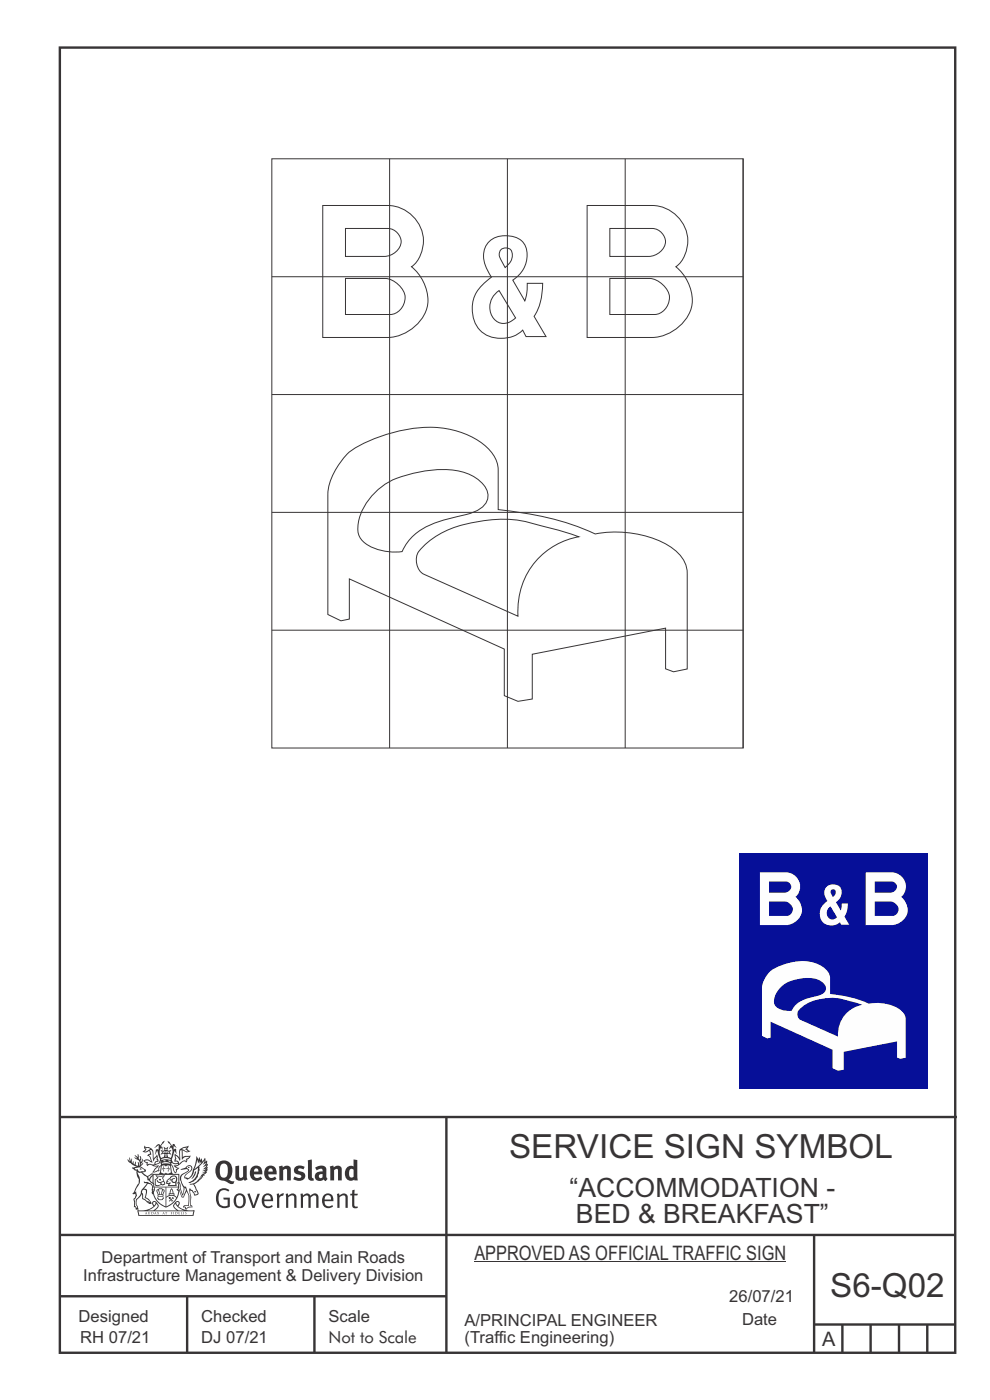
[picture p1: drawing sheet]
<svg xmlns="http://www.w3.org/2000/svg" width="210mm" height="297mm" viewBox="0 0 210 297" stroke-linecap="round" stroke-linejoin="round" font-family="sans-serif">
<g fill="none" stroke="#373435" stroke-width=".51">
<path d="M12.7 10.1h189.9v276.9h-189.9zM12.7 237h190.3M94.7 236.9v50.1M12.7 262h190M12.7 275h82M39.7 275v12M66.7 275v12M172.7 262v25M172.7 281h30M178.7 281v6M184.7 281v6M190.7 281v6"/>
<path d="M196.7 281v6"/>
</g>
<path d="M156.9 181.1h40v50h-40z" fill-rule="evenodd" fill="#060f98"/>
<path d="M169.8 214a1.45 1.45 0 0 0 0 2.3l8 3.6a6.3 6.3 0 0 1 5.1-6.7l-1.9-.6a12.2 12.2 0 0 0-9.1 0l-1.2 .6zM165.6 209.4a3.8 3.8 0 0 0-1.3 3.8 3.9 3.9 0 0 0 3.6 1.2 5.7 5.7 0 0 1 4.7-2.9 3 3 0 0 0 2.6-1.6 1.97 1.97 0 0 0-1.6-2.1 8.8 8.8 0 0 0-8 1.6zM163.3 206.1l-.8 1a4.7 4.7 0 0 0-.9 2.5v10.2l1.1 .5 .8-.1v-3.5l13.1 6v4l1.2 .4 1.2-.2v-3.8l11.3-2.2v3.5l.7 .2 1.1-.2v-8.2a4.1 4.1 0 0 0-3.6-3.1 9.5 9.5 0 0 0-4.2-.2 24.8 24.8 0 0 0-8.2-2v-3.4a3.8 3.8 0 0 0-2.7-3 11.4 11.4 0 0 0-10.1 1.6z" fill-rule="evenodd" fill="#fefefe"/>
<path d="M57.7 33.7h100v125h-100zM82.6 33.7v125M107.6 33.7v125M132.6 33.7v125M157.6 33.7v125M57.7 58.7h100M57.7 83.7h100M73.6 96.3a28 28 0 0 1 13.4-5.3 19.2 19.2 0 0 1 16.5 4.1 6.7 6.7 0 0 1 2.2 4.6v8.4a63.2 63.2 0 0 1 20.6 5.2 22.5 22.5 0 0 1 16.6 3.2 6.7 6.7 0 0 1 2.9 5.1v20.3l-2.9 .6-1.7-.6v-8.6l-28.3 5.5v9.5l-3 .5-2.9-1.2v-9.9l-32.9-14.9v8.5l-1.8 .4-2.8-1.3v-25.6a14.2 14.2 0 0 1 4.1-8.5zM57.7 108.7h100M80 104.1a15.4 15.4 0 0 1 8.2-3.8 19.2 19.2 0 0 1 11.3 .3 5.9 5.9 0 0 1 4 4.3 3.3 3.3 0 0 1-2.1 3.3 25.4 25.4 0 0 1-6 1.8 15.5 15.5 0 0 0-8.7 4.7l-1.4 2.3a11.1 11.1 0 0 1-8.1-2 3.7 3.7 0 0 1-1.3-3.5 11.9 11.9 0 0 1 4.1-7.4zM90.2 115.5a20.9 20.9 0 0 1 11.5-4.9 24.5 24.5 0 0 1 12.6 .8l5 1.3 3.5 1.2a15.7 15.7 0 0 0-12.9 16.8l-20-8.9a3.5 3.5 0 0 1-.4-5.5zM57.7 133.7h100" fill="none" stroke="#373435" stroke-width=".21"/>
<g fill="#373435">
<path d="M47 247a2.55 2.55 0 0 0 0 2.7l.3 .1a.81 .81 0 0 0 1-.9v-.6a1.04 1.04 0 0 0-1.1-1.4zM46.3 246.6a1.82 1.82 0 0 1 2.1-.2 1.82 1.82 0 0 1 .9 1.9 2.29 2.29 0 0 1-.8 1.9l.7 .4h.5l-.2 .5a2.87 2.87 0 0 1-2-.6 2.12 2.12 0 0 1-1.7-3.1z" fill-rule="evenodd"/>
<path d="M49.9 247.4l.8-.1v1.9a.46 .46 0 0 0 .3 .7 .46 .46 0 0 0 .6-.3v-2.2l.7-.1v2.3l.2 .6-.5 .3-.3-.3a1.02 1.02 0 0 1-1.2 .3 1.02 1.02 0 0 1-.6-1.1z" fill-rule="evenodd"/>
<path d="M54 248l-.1 .5h.9a.49 .49 0 0 0-.2-.5 .49 .49 0 0 0-.6 0zM53.4 247.7a1.34 1.34 0 0 1 1.6-.3 1.34 1.34 0 0 1 .6 1.5v.2h-1.7a.77 .77 0 0 0 .5 .8 .77 .77 0 0 0 .9-.3l.3 .5a1.59 1.59 0 0 1-2 .1 1.59 1.59 0 0 1-.5-2z" fill-rule="evenodd"/>
<path d="M57 248l-.1 .5h1a.49 .49 0 0 0-.2-.5 .49 .49 0 0 0-.7 0zM56.4 247.7a1.34 1.34 0 0 1 1.6-.3 1.34 1.34 0 0 1 .7 1.5v.2h-1.8a.77 .77 0 0 0 .5 .8 .77 .77 0 0 0 .9-.3l.4 .5a1.59 1.59 0 0 1-2.1 .1 1.59 1.59 0 0 1-.5-2z" fill-rule="evenodd"/>
<path d="M59.2 247.5l.7-.2 .1 .3a.95 .95 0 0 1 1-.3 .95 .95 0 0 1 .7 .9v2.2h-.8v-2.3a.46 .46 0 0 0-.8 .1v2.2h-.8z" fill-rule="evenodd"/>
<path d="M62.6 247.6a1.75 1.75 0 0 1 2-.1l-.2 .6-.6-.2a.43 .43 0 0 0-.6 .3l.4 .3a1.04 1.04 0 0 1 1.2 1.1 1.04 1.04 0 0 1-1.4 .9l-1.2-.3 .3-.6 1 .3 .4-.3a.88 .88 0 0 0-1-.5l-.4-.3-.1-.3z" fill-rule="evenodd"/>
<path d="M65.3 246.2l.8-.2 .1 3.8 .3 .1 .1 .5a.88 .88 0 0 1-1-.1 .88 .88 0 0 1-.3-.9z" fill-rule="evenodd"/>
<path d="M67.8 249.2a.43 .43 0 0 0-.1 .6 .43 .43 0 0 0 .7-.1v-.6zM66.8 247.7a1.7 1.7 0 0 1 2.4 .1v1.9l.3 .4-.4 .5-.5-.4a1.03 1.03 0 0 1-1.7-.1 1.03 1.03 0 0 1 .8-1.5l.7-.1v-.4a.8 .8 0 0 0-1.2 .2z" fill-rule="evenodd"/>
<path d="M70 247.5l.7-.2 .1 .3a.95 .95 0 0 1 1-.3 .95 .95 0 0 1 .7 .9v2.2h-.8v-2.3a.46 .46 0 0 0-.8 .1v2.2h-.8z" fill-rule="evenodd"/>
<path d="M74.3 248a1.48 1.48 0 0 0 0 1.8h.5l.2-.2v-1.4l-.3-.2zM75 246l.8 .1 .1 4.3h-.7l-.1-.2a1.26 1.26 0 0 1-1.4 .1 1.26 1.26 0 0 1-.5-1.4 1.29 1.29 0 0 1 .4-1.3 1.29 1.29 0 0 1 1.4-.1z" fill-rule="evenodd"/>
<path d="M46.4 252.5a1.72 1.72 0 0 1 2.3 0l-.3 .3a1.24 1.24 0 0 0-1.4-.2 1.24 1.24 0 0 0-.6 1.3 1.49 1.49 0 0 0 1.2 2l.7-.2v-1.2h-.8l-.1-.4h1.3v1.9a1.93 1.93 0 0 1-2.2-.1 1.93 1.93 0 0 1-.7-2.2l.2-.7z" fill-rule="evenodd"/>
<path d="M50.4 253.7a1.65 1.65 0 0 0 .2 2.2 .99 .99 0 0 0 1-1.4 .78 .78 0 0 0-.4-.8 .78 .78 0 0 0-.8 0zM50 253.4a1.33 1.33 0 0 1 1.6 0 1.33 1.33 0 0 1 .5 1.4 1.31 1.31 0 0 1-1.3 1.5 1.31 1.31 0 0 1-1.2-1.6v-.5z" fill-rule="evenodd"/>
<path d="M52.5 253.3l.4-.1 .9 2.5 .8-2.5h.5l-1.1 3.1h-.5z" fill-rule="evenodd"/>
<path d="M56.3 253.8l-.2 .7h1.3a.7 .7 0 0 0-.3-.9 .7 .7 0 0 0-.8 .2zM55.9 253.6a1.22 1.22 0 0 1 1.5-.3 1.22 1.22 0 0 1 .5 1.5h-1.8a.93 .93 0 0 0 .5 1.1 .93 .93 0 0 0 1.1-.3l.2 .3a1.43 1.43 0 0 1-1.8 .2 1.43 1.43 0 0 1-.6-1.7z" fill-rule="evenodd"/>
<path d="M58.7 253.3l.4-.1 .1 .5 .4-.4 .6-.1-.2 .5a.66 .66 0 0 0-.8 .7v1.8h-.4z" fill-rule="evenodd"/>
<path d="M60.6 253.3l.4-.1 .1 .4a.94 .94 0 0 1 1-.4 .94 .94 0 0 1 .8 .8v2.2h-.5l-.1-2.5a.81 .81 0 0 0-1.2 .3v2.2h-.4z" fill-rule="evenodd"/>
<path d="M63.7 253.3l.5-.1 .1 .4 .4-.3a.78 .78 0 0 1 1.1 .4 .9 .9 0 0 1 1-.5 .9 .9 0 0 1 .8 .8v2.2h-.5l-.1-2.4a.67 .67 0 0 0-1.1 .3v2.1h-.5v-2.3l-.4-.3-.7 .4v2.2h-.5z" fill-rule="evenodd"/>
<path d="M69 253.8l-.1 .7h1.3a.7 .7 0 0 0-.3-.9 .7 .7 0 0 0-.9 .2zM68.7 253.6a1.22 1.22 0 0 1 1.5-.3 1.22 1.22 0 0 1 .5 1.5h-1.8a.93 .93 0 0 0 .4 1.1 .93 .93 0 0 0 1.2-.3l.1 .3a1.44 1.44 0 0 1-1.7 .2 1.44 1.44 0 0 1-.6-1.7z" fill-rule="evenodd"/>
<path d="M71.4 253.3l.5-.1 .1 .4a.94 .94 0 0 1 1-.4 .94 .94 0 0 1 .8 .8v2.2h-.5l-.1-2.5a.81 .81 0 0 0-1.2 .3v2.2h-.4z" fill-rule="evenodd"/>
<path d="M74.7 252.5l.5-.1v.8h.7l-.1 .4h-.6v2.2l.1 .1h.5l.1 .3a.75 .75 0 0 1-1.2-.5v-2.1h-.4v-.4h.4z" fill-rule="evenodd"/>
<path d="M30.8 243.5l1.1 .2-.9 .6h-.4l.6-.6zM31.8 244h.2a2.44 2.44 0 0 1 .4 1.9l.1 .5 .7-1-.1 .5 .3 .4a.57 .57 0 0 0-.6 .7l-1-.1-.5 .2 .2-.5-.8-.3 .7-.1 .9 .5 .1-.1-.6-1.3-.2-.2 .5-.1zM30.7 243l-.1 .5 .2 .3-.6 .4a1.04 1.04 0 0 0 1.4-.1l.2 .7-.3 .1-.2 .4a.94 .94 0 0 1 .8 1l-.2-.1a1.16 1.16 0 0 0-1.5 0l.3 .4 .4 .1 .1 .6 .2 .1 .1-.2a.94 .94 0 0 1 1.1 .2h.8l-1.2 1.3a1.13 1.13 0 0 0 1.2-.3h.4l-.1-.4 .5-.8a.83 .83 0 0 0-.6 1.1l-.3-.1-.7 .4 1.1-1.4-.5 .1-.5-.1 1.3-.5-.1-.1-.9 .4v-.4l.2-.1h.3l.1-.3-.2-.4v-.5l-.1-.4-.7 1v-.8a1.42 1.42 0 0 0-1.6-1.8z" fill-rule="evenodd"/>
<path d="M38.5 243.8l.5-.3 .7-.1-.6 .4 .8 .4-.3 .1zM38.3 244h.2l.1 2a1.69 1.69 0 0 1 1.6-.6l-.8 .5 .1 .4a1.1 1.1 0 0 0-1.5 .6l-.1-.4-.2-.2-.5-.1 .3-.4-.3-.7a1.42 1.42 0 0 1 .8 1.2l.2-.2zM37.1 244.7l.1 1.1-.2 .2 .1 .5h.5l.1 .2a.96 .96 0 0 1-1.1-.2l-.1 .2a1.06 1.06 0 0 0 1.3 .2v.1a.72 .72 0 0 1-1 .2l.3 .4 .6 .3-.4 .1-.1 .7-.2-.4-.4-1-.4-.4 .4 .8a1.54 1.54 0 0 0 .7 1.2l.2-.2a.58 .58 0 0 1 .4-.8l.2-.2h-.3l-.5-.3 .9-.4a.93 .93 0 0 1 1.2-.6v.2l.2-.1 .1-.5a.99 .99 0 0 0 .7-.9l-1.3 .2-.3 .2-.1-1.5 .9 .5 .9-.3-.4-.1-.5-.4 .4-.7-.6 .3a1.46 1.46 0 0 0-1.4 2v.4l-.2-.4z" fill-rule="evenodd"/>
<path d="M35.6 247.5l.2 .1-.1 .3 .4 .1h-.4v.5l-.1-.5-.3-.1h.3z" fill-rule="evenodd"/>
<path d="M34.6 247.5l.2 .1v.3h.3l-.3 .1-.1 .5v-.5h-.4l.4-.1z" fill-rule="evenodd"/>
<path d="M34.3 247.3a.57 .57 0 0 1 .9 .2 .57 .57 0 0 1 .9-.2l.2 1.4-.2 .1a.57 .57 0 0 1-.9-.1 .69 .69 0 0 1-1.1 0zM34.2 246.6l-.3 2.2-.2 .3h3l-.2-.3-.3-2.2h-.2v.3l-.8-.1-.8 .1v-.3z" fill-rule="evenodd"/>
<path d="M34.2 251a.3 .3 0 0 0 .6 0 .3 .3 0 0 0-.6 0zM33.3 249.5l.3 .3-.3 .4a.79 .79 0 0 0 0 1.2l.8-.2-.1-.3a.55 .55 0 0 1-.7-.5l.1-.1 .2 .3 .3 .2 .8-.2-.4-.7 .4-.4-.7 .1zM33 249.3l1.1 .2 .9-.2-.4 .6 .4 1.2a.56 .56 0 0 1-.8 .3h-.2a.73 .73 0 0 1-.9 .2 .73 .73 0 0 1-.3-1v-.4l.6-.4z" fill-rule="evenodd"/>
<path d="M35.6 250.4l.7-.5a.58 .58 0 0 1 1-.1 .58 .58 0 0 1-.4 .9l-.3-.3a.43 .43 0 0 1 .6-.3v-.1a.57 .57 0 0 0-.8 .2l-.2-.1-.3 .2 .4 .1a.55 .55 0 0 0 .9 .5v.5h-1.3l.3-.4-.1-.2-.6 .2 .2-.3-.2-.1zM35.4 250.3l-.1 .3a.39 .39 0 0 0 .2 .6l.3-.1-.2 .5h1.9l-.1-.8a.86 .86 0 0 0-.1-1.3 .86 .86 0 0 0-1.3 .4z" fill-rule="evenodd"/>
<path d="M36 253.3h.8v.3l-.8-.1zM36.4 252.3l.2 .9h-.4zM36.4 252.1l-.3 .4-.1 .7h-.2v.4l-.7 .4 .2 .1a1.48 1.48 0 0 1 2.1 .1l.2-.1-.6-.5v-.4h-.2l-.1-.7z" fill-rule="evenodd"/>
<path d="M35.8 253.9l.4 .1 .1 .4 .3-.3-.2-.2a.38 .38 0 0 1 .5 .5l-.2-.2-.3 .3 .3 .2-.3 .3-.1-.4-.4 .3-.1-.1 .4-.3-.1-.2-.2 .1z" fill-rule="evenodd"/>
<path d="M34.5 252.6l.2-.1v.2l-.2 .7h-.2zM33.6 253.8h.9v.2a.55 .55 0 0 1-.8 .4v-.1l-.2-.1zM33.4 252.5l.2 .1 .2 .8h-.2zM33.6 253.5h.8l.1 .2h-.8zM33.8 252.3h.5l-.2 1.1h-.1zM33.3 252.3l-.1 .4 .3 1.1a.48 .48 0 0 0-.1 .5 .48 .48 0 0 0 .5 .3h.5a.49 .49 0 0 0 .2-.8l.3-1.1-.1-.4a1.42 1.42 0 0 0-1.5 0z" fill-rule="evenodd"/>
<path d="M33.7 250.1h.4l.1 .3h-.3z" fill-rule="evenodd"/>
<path d="M41.3 248.6l.3-.2-.2 .9-.6 .7h-.2l.5-.6z" fill-rule="evenodd"/>
<path d="M39.7 247.6l.3-.2 .5 .1a.88 .88 0 0 1-.6 1.2 1.22 1.22 0 0 0-.8 1.3l.5 .1a.72 .72 0 0 0 .9-.3l.5-.9 .2-.6 .8-.6v.3a2.85 2.85 0 0 1-2 2.8l.1 .1a2.13 2.13 0 0 0 1.9-1.4v-.3a2.01 2.01 0 0 0 .3-1.7l1.1-1.3-.4 .9 .7-.4-.7 .9 .8-.4-.8 .9 .7-.2-.9 .6 .8-.2-.8 .5h.7l-.8 .2 .3 .2-.4 .1 .2 .3h-.4l.2 .3-.4-.1 .1 .3h-.1a2.16 2.16 0 0 1-2 1l.1 .2h.4a.76 .76 0 0 1 .7 .7l.5 1.2-.6 .2a1.45 1.45 0 0 0-1.1-1.3l.2 1.8-.1 1.9 .4 .2a1.07 1.07 0 0 0-1.2 .4v-.3l-.5-.1a.87 .87 0 0 1 1.1-.1v-.8a4.4 4.4 0 0 0-.6-3l-.1-.4h-.2a2.16 2.16 0 0 1-.7-2.1l.3-.4 1.2-.8a.55 .55 0 0 0-.4-.7zM37.8 251a.76 .76 0 0 1 .3 1l.6 1.6 .4-1.6 .2 .1a.61 .61 0 0 1-.1 .9l-.3 .8-.2 .1-.7-1.7-.3 .2a1.18 1.18 0 0 0 .1-1.4zM41.8 246l.2 .8 .3-.5v.6l.4-.5a1.9 1.9 0 0 1-1.2 1.4l-.3 .3zM38.2 248.1l1.4-.1 .2 .1v.3l-.5 .3a1.26 1.26 0 0 0-.9 1.9l.2 .7a1.84 1.84 0 0 1 .1 2l-.4-1.3a.96 .96 0 0 0-.4-1.2l-.4 .2a.78 .78 0 0 1 0 1.3l.1 .2h.4l.4 1.1a.38 .38 0 0 0 .2 .4 .38 .38 0 0 0 .4 0l.6-1.3a2.94 2.94 0 0 1 .4 2.6l-.1 .4h-.8l-.3 .3v.2h.4l.1 .4 .2 .1a1.02 1.02 0 0 1 1.3-.5v-.4l-.3-.2 .1-1.7-.3-1.4 .1 .1a1.14 1.14 0 0 1 .8 .9 .63 .63 0 0 0 .8-.1 .63 .63 0 0 0-.2-.9l-.6-1.3 .9-.6 .2-.3h.3l-.1-.3h.4l-.1-.2h.3l-.1-.4h.5l-.2-.3 .6-.3v-.2h-.2l.4-.6-.3 .1 .3-.5-.4 .1 .4-.5v-.3l-.3 .1 .2-.6-.1-.2-.4 .3v-.9l-.6 .9-.2-.8-.2 .5-.3-.8-.1 .6-.5-.8-.1 1.4-.6 1.9a1.81 1.81 0 0 1-1 1.5l-.6-.2a1.75 1.75 0 0 1 1.1-1.3 .75 .75 0 0 0 .1-1.2 .75 .75 0 0 0-1.2 .4z" fill-rule="evenodd"/>
<path d="M41.2 252.7h.3l.2 .2h-.4z" fill-rule="evenodd"/>
<path d="M29.4 257h11.6l-.1 .8h-11.4zM31.3 256.8l.5-.2a2.48 2.48 0 0 0 1.4-1.3l.3 .6-.5 .6-.5 .3zM32.5 255.1l.3-.1 .2 .1-.3 .6zM37.2 255.3a2.65 2.65 0 0 0 1.8 1.5h-1.1l-.5-.3-.5-.6zM37.4 255.1l.2-.1 .3 .1-.3 .6zM29.2 256.7l.1 1.2h11.8l.2-1.1-.2-.1a4.1 4.1 0 0 1-3.3-.8l.3-.4-.1-.6a1.06 1.06 0 0 0-1.3 .9l.2 .5 .6 .5h-4.7l.3-.2a.84 .84 0 0 0 .6-.7 .84 .84 0 0 0-.5-.8l-.3-.3-.5 .1-.1 .6 .3 .4a4.2 4.2 0 0 1-3.4 .8z" fill-rule="evenodd"/>
<path d="M31 257.2l.1 .3h-.2zM31 257.1l-.3 .5 .4-.1 .2 .1z" fill-rule="evenodd"/>
<path d="M31.3 257.1h.3v.5a.25 .25 0 0 0 .2-.2 .25 .25 0 0 0-.1-.3h.1a.29 .29 0 0 1 0 .4 .29 .29 0 0 1-.4 0 .29 .29 0 0 1 0-.4z" fill-rule="evenodd"/>
<path d="M32.2 257.1a.22 .22 0 0 1 .3 .2 .22 .22 0 0 1-.3 .2zM32 257.1l.1 .5a.33 .33 0 0 0 .4 0 .33 .33 0 0 0 0-.5 .33 .33 0 0 0-.5 0z" fill-rule="evenodd"/>
<path d="M32.9 257.2l.1 .3h-.2zM32.9 257.1l-.2 .5 .3-.1 .2 .1z" fill-rule="evenodd"/>
<path d="M33.3 257.1h.2l.1 .2 .2-.2-.2 .2 .2 .3-.3-.2-.1 .2h-.1l.2-.2z" fill-rule="evenodd"/>
<path d="M34.7 257.2l.1 .3h-.2zM34.7 257.1l-.3 .5 .4-.1 .2 .1z" fill-rule="evenodd"/>
<path d="M35 257.1h.5h-.2v.5h-.2l.1-.5z" fill-rule="evenodd"/>
<path d="M36.2 257.1h.3h-.1v.2h.1l-.1 .1v.2h-.2z" fill-rule="evenodd"/>
<path d="M36.7 257.1h.2v.5h-.2z" fill-rule="evenodd"/>
<path d="M37.3 257.1a.22 .22 0 0 1 .3 .2 .22 .22 0 0 1-.3 .2zM37.1 257.1v.5a.33 .33 0 0 0 .5 0 .33 .33 0 0 0 0-.5 .33 .33 0 0 0-.5 0z" fill-rule="evenodd"/>
<path d="M37.8 257.1h.4l-.2 .1v.1h.1l-.1 .1v.2h.2h-.4z" fill-rule="evenodd"/>
<path d="M38.4 257.1h.2l-.1 .4 .2 .1h-.3z" fill-rule="evenodd"/>
<path d="M38.9 257.1h.2v.5h-.2z" fill-rule="evenodd"/>
<path d="M39.3 257.1h.2l-.1 .1 .2 .3-.2 .1h-.1v-.1h.2z" fill-rule="evenodd"/>
<path d="M34.2 246a1.51 1.51 0 0 1 2 .1 2.67 2.67 0 0 0-2.1 0zM35.7 246.2l.4 .1 .1 .3-.4-.2zM34.6 246.2l.5-.1 .1 .2-.4 .1zM34 246.4l.3 .1-.3 .1zM34.9 245.4l.3-.1 .3 .1zM34.9 244.2h.2v.4h-.2zM35 243.6l.2 .2 .2-.2-.1 .4h-.2zM35.1 244.8h.2l.1 .4-.2-.1-.2 .1zM35.3 244.2h.2v.4h-.2zM34.4 244.2l.3 .1 .1 .3-.4 .1 .2-.2zM35.7 244.3l.3-.1-.2 .3 .2 .2-.4-.1zM32.7 243.5l1-.5-.1 .9-.2-.1-.3 .1-.3 1.1 .5-.9 .3 .8a1.84 1.84 0 0 1 .2 1.8l.4 .1a2.48 2.48 0 0 1 2.2 0l.2-.3-.2-.6 .7-1.8 .4 .7-.2-1.1h-.2l-.2 .2v-.9l.6 .5-.6-.8-.3 .1-.1 .4-.5-.9-.5-.3 .2 .4 .6 .6-.5 .8 .4-.4a2.06 2.06 0 0 1 0 2.3l-.5-.2-.2-.7 .1-.1 .8 .3-.4-.5 .4-.6-.7 .2-.2-.1 .2-.8-.5 .4-.5-.4 .2 .8-.2 .1-.7-.2 .4 .6-.4 .5 .8-.3 .1 .1-.2 .7-.5 .2a2.02 2.02 0 0 1 0-2.3l.3 .6-.1-.7-.3-.1 .8-1.2-.4 .3-.5 .8-.2-.3a.8 .8 0 0 0-.8 .5z" fill-rule="evenodd"/>
<path d="M29.2 248.6l.3 .2a.61 .61 0 0 1 .8 .4l.3 .2a.8 .8 0 0 1 .6 1l.4 .1 .5 .5a1 1 0 0 1 .5 1.1l-.1 .6v-.4h-.1a.96 .96 0 0 0-.8-1.3l-.2-.2h-.7l-.1-.2-.1 .1 .1 .3h.6l-1.2 1.4-.2 .9-.4 .6a1.33 1.33 0 0 0-.5 1.8l.2 .5a1.26 1.26 0 0 1-.5-1.4l-.1-.4a1.56 1.56 0 0 0 .4-1.7l-.3 .3 .2-.6a3.2 3.2 0 0 0 .7-3zM30.4 252.4h.4a2.06 2.06 0 0 1-.1 1.7l.7 .4 .4 .5-.6-.1-.8-.7-.1-.9a.51 .51 0 0 1 .1-.9zM28.6 247.9a1.52 1.52 0 0 1 2.1 .5l-1.1 .2-.2-.1-.1-.5-.5 .1zM27.5 245.5v.9l-.3-.4h-.1a3.1 3.1 0 0 0 1.9 1.6h-1l.5 .7 .5 .1 .1 1a1.84 1.84 0 0 1-.3 2.5l-.4 .9-.3 .4 .2 .1 .4-.1 .1 .4-.2 .5-.3 .2 .1 1.8 .2-.1 .3 .6h.1l.4-.1-.1-.4a1.3 1.3 0 0 1-.1-1.7l.9-1.1 .1 1.1 .6 .3 .5 .5 .1-.1 .2 .3h.5a1.85 1.85 0 0 0-1.2-1.4l.1-.3a1.39 1.39 0 0 0 0-1.4l-.5-.1 .5-.6a.66 .66 0 0 1 .9-.4 .66 .66 0 0 1 .3 .9l-.1 .4h.2v.1l-.1 .3 .2 .5 .1-.2a2.24 2.24 0 0 0 .1-2.2 .73 .73 0 0 1-.7-.7 .73 .73 0 0 1 .6-.8v-.2a.94 .94 0 0 0-.9 .8 .48 .48 0 0 1-.1-.5 .48 .48 0 0 1 .5-.3l.5-.2a.51 .51 0 0 0-.8 .1l-.5 .3-1-.8 .6-.1 .2-.5-1.2-.6 .5-.5v-.4l-.5 .5 .1-.2a.69 .69 0 0 0 .2-1.1v.5l-.2 .2v-1l-.3-.3 .1 .6-.1 .2-.4-1.2v.7l-.6-.4 .5 .7-.6-.2 .3 .2a1 1 0 0 1 .7 1.5l-.2-.8v.8l-.5-.2v-.7l-.2 .6-.2-.1-.1-.6-.2 .5-.2-.3 .1-.7-.2 .5z" fill-rule="evenodd"/>
<path d="M29.6 248l.2-.2 .3 .3z" fill-rule="evenodd"/>
<path d="M32.4 249h5.6v2.1l-.2-.1v-1.8h-5.2v2.5h5.2v-.7l.1 .2-.1 1.1v-.4h-2.5v4a4.1 4.1 0 0 0 2.6-3.5l.1-.2a4 4 0 0 1-2.8 4 4.2 4.2 0 0 1-2.8-4.7l.1 1.2 .1-.1a3.8 3.8 0 0 0 2.5 3.3v-4h-2.5l-.2-.8z" fill-rule="evenodd"/>
<circle cx="40" cy="247.6" r=".17"/>
</g>
<path d="M100.6 267.7h66.2" fill="none" stroke="#373435" stroke-width=".21"/>
<text font-size="28" fill="#373435" x="68.5" y="71.6">B&amp; B</text>
<text font-size="11.2" fill="#fefefe" x="161.2" y="196.3">B&amp; B</text>
<g font-size="7.1" fill="#373435">
<text x="108" y="245.6">SERVICE SIGN SYMBOL</text>
<text x="176.1" y="275.2">S6-Q02</text>
</g>
<g font-size="5.6" fill="#373435">
<text x="120.8" y="253.8">“ACCOMMODATION -</text>
<text x="122.2" y="259.4">BED &amp; BREAKFAST”</text>
</g>
<g font-size="4.2" fill="#373435">
<text x="100.6" y="267.2">APPROVED AS OFFICIAL TRAFFIC SIGN</text>
<text x="174.4" y="285.6">A</text>
</g>
<g font-size="3.5" fill="#373435">
<text x="21.6" y="267.9">Department of Transport and Main Roads</text>
<text x="17.7" y="271.8">Infrastructure Management &amp; Delivery Division</text>
<text x="16.7" y="280.4">Designed</text>
<text x="42.7" y="280.4">Checked</text>
<text x="69.7" y="280.4">Scale</text>
<text x="98.5" y="281.3">A/PRINCIPAL ENGINEER</text>
<text x="154.7" y="276.2">26/07/21</text>
<text x="157.4" y="281.2">Date</text>
<text x="17" y="284.8">RH 07/21</text>
<text x="42.7" y="284.8">DJ 07/21</text>
<text x="69.7" y="285">Not to Scale</text>
<text x="98.5" y="284.8">(Traffic Engineering)</text>
</g>
</svg>
